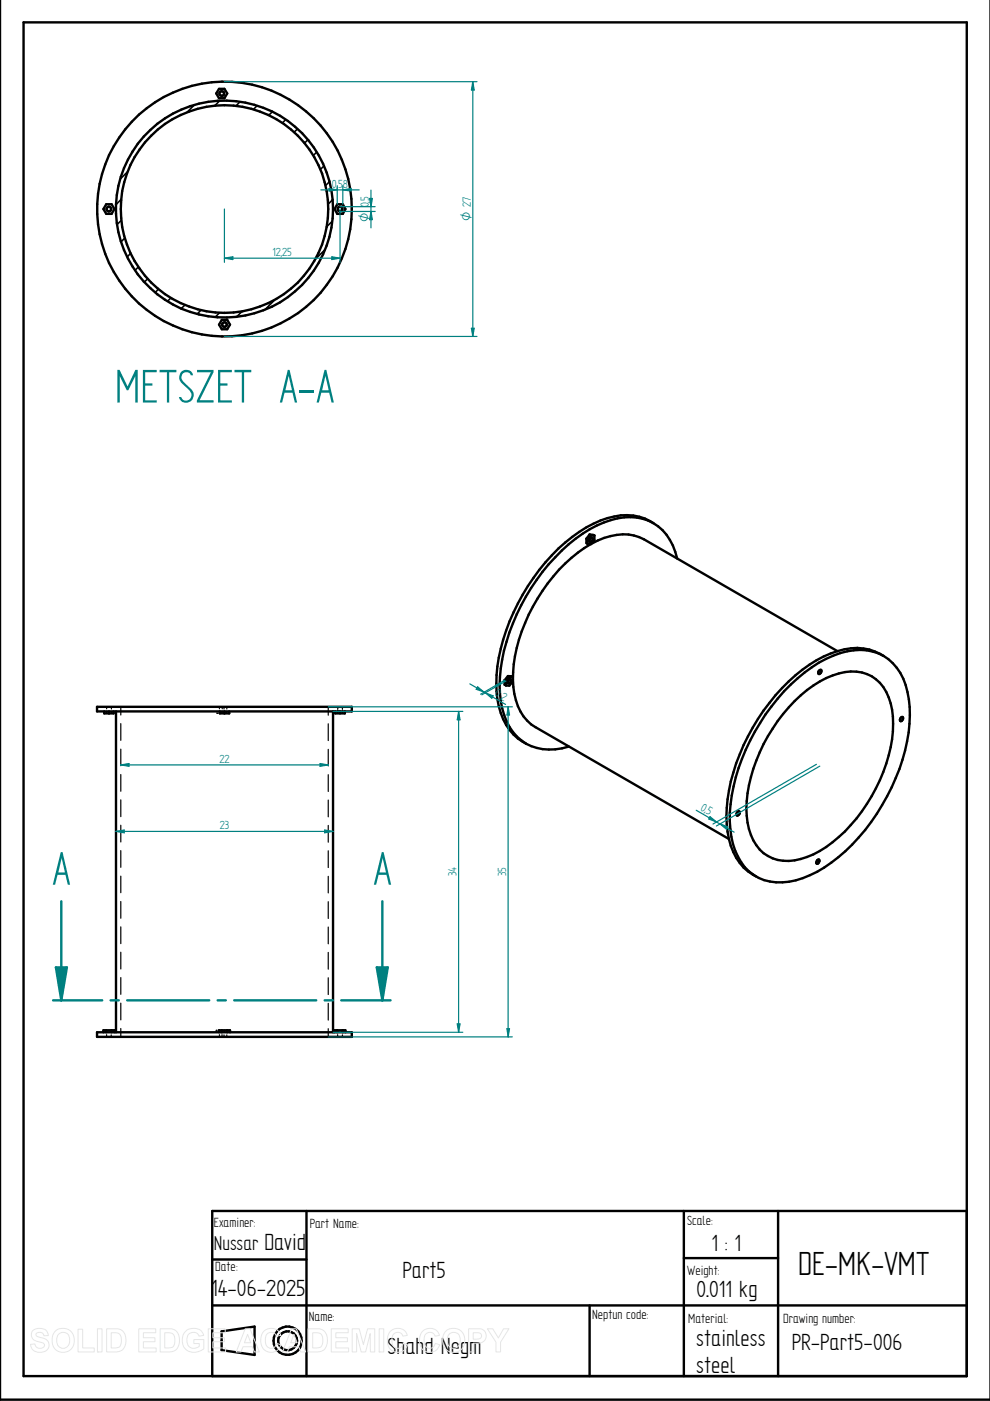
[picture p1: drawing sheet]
<svg xmlns="http://www.w3.org/2000/svg" width="210mm" height="297mm" viewBox="0 0 210 297" stroke-linecap="round" stroke-linejoin="round" font-family="sans-serif">
<g fill="none" stroke="#000" stroke-width=".51">
<path d="M0 0v296.8h209.9M5 4.7h200v287.1h-200zM124.3 114.2v.9l.3 .2M124.3 114.2l.3 .2M124.6 114.4v.9M125 113.3l.3 .2M125 113.3l-.7 .9M125 113.3l1 .2M125.1 114.2l.4-.2h.1a.57 .57 0 0 1-.5 .9l-.1-.4zM125.3 115.4a36.1 36.1 0 0 0-15.7 22 19.6 19.6 0 0 0 .8 13.5 8.5 8.5 0 0 0 3.1 3.3l41.1 23.7M125.3 113.5l-.7 .9M125.3 113.5h.7"/>
<path d="M125.3 115.3a12.1 12.1 0 0 1 10.2-1.4l42 24.1M126 113.5v1l-.7 .9-.7-.1M138.5 110.9a11 11 0 0 0-9.7-1 31.2 31.2 0 0 0-14.5 10.9 42.6 42.6 0 0 0-9 22.3 17.2 17.2 0 0 0 2.7 11.7 9.5 9.5 0 0 0 3.5 2.8M138.5 110.9a11 11 0 0 1 5.1 7.5M138.5 110.9a11.9 11.9 0 0 0-10.5-.1 33.4 33.4 0 0 0-14.2 12.1 40.7 40.7 0 0 0-7.9 22.4 15.4 15.4 0 0 0 3.7 10.9 10.5 10.5 0 0 0 11 2.1M177.6 138a11.2 11.2 0 0 1 9.7 1.1M177.6 138a30.4 30.4 0 0 0-14.4 11 42.6 42.6 0 0 0-9.1 22.3 17.2 17.2 0 0 0 2.7 11.7 9.8 9.8 0 0 0 3.5 2.8M20.6 149.9h54v.9h-54zM22.1 150.8v.5h2v-.5M23.1 150.8v.5M24.6 150.8v68.1M46.6 150.8v.5h2v-.5"/>
<path d="M47.6 150.8v.5M70.6 150.8v68.1M71.1 150.8v.5h2v-.5M72.1 150.8v.5M107 144.2l.3 .2M107 144.2v1l.3 .1M107.3 144.4v.9M107.7 143.3l.3 .2M107.7 143.3l-.7 .9M107.7 143.3l1 .3M107.8 144.2l.4-.2a.46 .46 0 0 1 .1 .6 .46 .46 0 0 1-.6 .1zM108 143.5l-.7 .9"/>
<path d="M108 143.5l.7 .1M108.7 143.6v.9l-.7 .9-.7-.1M167.7 145.1a24 24 0 0 1 13.3-7.2 9.9 9.9 0 0 1 11 7.3 28.7 28.7 0 0 1-1.3 17.8 43.1 43.1 0 0 1-15.9 20.9 17.8 17.8 0 0 1-10.3 3.2 9.7 9.7 0 0 1-8.6-6.8 23.7 23.7 0 0 1-.4-13.5 44.8 44.8 0 0 1 12.2-21.7zM168.5 148.6a19.7 19.7 0 0 1 11.9-6.2 8.2 8.2 0 0 1 8.4 6.7 25.5 25.5 0 0 1-2.2 16.3 33.5 33.5 0 0 1-12.8 15 13.1 13.1 0 0 1-8.9 1.9 8.4 8.4 0 0 1-6.1-6.5 25.5 25.5 0 0 1 2.3-16.3 38.2 38.2 0 0 1 7.4-10.9zM173.7 142.2l.4-.2a.53 .53 0 0 1 0 .6 .53 .53 0 0 1-.6 .2v-.4zM191 152.1l.4-.1a.53 .53 0 0 1 0 .6 .53 .53 0 0 1-.6 .2zM156.4 172.1l.4-.1a.53 .53 0 0 1-.1 .6 .53 .53 0 0 1-.5 .2zM173.3 182.4l.4-.2a.53 .53 0 0 1-.1 .6 .53 .53 0 0 1-.5 .2zM20.6 218.9h54v.9h-54zM22.5 218.4v.5M23.7 218.4h.6v.5M23.7 218.4v.5"/>
<path d="M23.7 218.4h-1.8v.5M47 218.4v.5M48.2 218.4h.6v.5M48.2 218.4h-1.8v.5M48.2 218.4v.5M71 218.9v-.5h2.2v.5M71.5 218.4v.5M72.7 218.4v.5M65 256.8v35M145 256.8v35M165 256.8v35M205 256.8h-160v35"/>
<path d="M45 267h20M45 276.8h160M125 276.8v15M145 266.7h20M47 282.3l7-1v6l-7-1z"/>
<circle cx="61" cy="284.3" r="3"/>
<circle cx="61" cy="284.3" r="2"/>
</g>
<g fill="none" stroke="#000" stroke-width=".25">
<path d="M22.6 149.9v.4M22.6 150.8v.5M23.6 149.9v.4M23.6 150.8v.5M25.6 149.9v1.7M25.6 153.4v3.6M25.6 158.8v3.5M46 150.8v.2M46 151.2l.2 .1M46.4 151.3h.2M46.5 149.9v.4M46.5 150.8v.5"/>
<path d="M47 150.8v.2M47 151.2v.1M47.1 149.9v.4M47.1 150.8v.5M47.5 149.9v.4M47.5 150.8v.5M48 150.8v.2M48 151.2v.1M48.1 149.9v.4M48.1 150.8v.5M69.6 149.9v1.7M69.6 153.5v3.5"/>
<path d="M69.6 158.9v3.5M71.6 149.9v.3M71.6 150.5v.5M71.6 151.1v.2M72.1 150.8v.2M72.1 151.2v.1M72.6 149.9v.4M72.6 150.5v.8M25.6 164.2v3.6M25.6 169.6v3.5M25.6 175v3.5M69.6 164.3v3.5"/>
<path d="M69.6 169.6v3.6M69.6 175v3.6M25.6 180.3v3.6M25.6 185.8v3.5M25.6 191.1v3.6M25.6 196.5v3.6M69.6 180.4v3.5M69.6 185.8v3.5M69.6 191.2v3.5M69.6 196.6v3.5M22.6 218.4v.5M22.6 219.4v.4"/>
<path d="M23.6 218.4v.5M23.6 219.4v.4M25.6 201.9v3.5M25.6 207.3v3.5M25.6 212.7v3.5M25.6 218.1v1.7M45.8 218.7v.2M46 218.4l-.2 .1M46.2 218.4h.2M46.5 218.4v.5M46.5 219.4v.4M47.1 218.4v.5"/>
<path d="M47.1 219.4v.4M47.5 218.4v.5M47.5 219.4v.4M47.6 218.4v.1M47.6 218.7v.2M48.1 218.4v.5M48.1 219.4v.4M69.6 201.9v3.6M69.6 207.3v3.6M69.6 212.7v3.6M69.6 218.1v1.7M71.6 218.4v.5"/>
<path d="M71.6 219.4v.4M72.6 218.4v.5M72.6 219.4v.4"/>
</g>
<path d="M13 191.1v21h8.7M23.5 212.1h1.7M27 212.1h17.4M46.1 212.1h1.8M49.7 212.1h17.4M68.8 212.1h1.8M72.3 212.1h8.8" fill="none" stroke="#008080" stroke-width=".51"/>
<path d="M11.9 205.1h2.3l-1.2 7z" fill="#008080"/>
<path d="M81.1 191.1v21M11.9 205.1h2.3l-1.2 7z" fill="none" stroke="#008080" stroke-width=".51"/>
<path d="M79.9 205.1h2.3l-1.1 7z" fill="#008080"/>
<path d="M11.3 212.1h1.7M79.9 205.1h2.3l-1.1 7zM81.1 212.1h1.7" fill="none" stroke="#008080" stroke-width=".51"/>
<g fill="none" stroke="#000" stroke-width=".34">
<path d="M27.1 36.4l-1.6 1.6M41.2 22.2l-1.6 1.6M46.6 21.3l-1.1 1.1M50.9 21.6l-.9 .9M54.5 22.4l-.8 .8M57.7 23.7l-.7 .7M60.6 25.4l-.7 .7M63.1 27.3l-.7 .7M65.3 29.6l-.7 .8M67.1 32.3l-.7 .7M68.7 35.2l-.8 .7M69.9 38.5l-.9 .9"/>
<path d="M25.7 42.2l-1.1 1.1M25.7 46.7l-.9 .9M26.5 50.5l-.8 .8M27.7 53.7l-.7 .8M29.3 56.6l-.7 .7M31.3 59.1l-.7 .7M68.9 52.9l-2.1 2.1M70.4 46.9l-1.1 1.2M70.5 42.4l-.9 .9M33.6 61.3l-.7 .7M36.2 63.2l-.7 .7M39.2 64.6l-.8 .8"/>
<path d="M42.6 65.7l-.8 .9M46.6 66.3l-1 .9M51.4 66l-1.2 1.2M58.3 63.5l-2.1 2.2"/>
</g>
<g fill="none" stroke="#000" stroke-width=".51">
<path d="M46.4 18.8h1.2l.6 1-.6 1h-1.2l-.6-1zM42.2 22a23 23 0 0 1 27.7 28.1 23 23 0 0 1-38 11 23 23 0 0 1 8.4-38.6l1.9-.5M22.5 43.3h1.2l.6 1-.6 1h-1.2l-.6-1zM71.5 43.3h1.2l.5 1-.5 1h-1.2l-.5-1zM47 67.8h1.2l.6 1-.6 1h-1.2l-.6-1z"/>
<circle cx="47" cy="19.8" r=".5"/>
<circle cx="23.1" cy="44.3" r=".5"/>
<circle cx="47.6" cy="44.3" r="27"/>
<circle cx="47.6" cy="44.3" r="22"/>
<circle cx="72.1" cy="44.3" r=".51"/>
<circle cx="47.6" cy="68.8" r=".49"/>
</g>
<path d="M47.6 17.3h53.5M47.6 71.3h53.5M99.9 69.6h.6l-.3 1.7z" fill="none" stroke="#008080" stroke-width=".25"/>
<path d="M99.9 69.6h.6l-.3 1.7z" fill="#008080"/>
<path d="M100.2 17.3l.3 1.8h-.6z" fill="none" stroke="#008080" stroke-width=".25"/>
<path d="M100.2 17.3l.3 1.8h-.6z" fill="#008080"/>
<path d="M100.2 17.3v54M72.1 44.8h7.4M72.1 43.8h7.4M78.7 44.8l.3 1.8h-.6z" fill="none" stroke="#008080" stroke-width=".25"/>
<path d="M78.7 44.8l.3 1.8h-.6z" fill="#008080"/>
<path d="M78.4 42.1h.6l-.3 1.7z" fill="none" stroke="#008080" stroke-width=".25"/>
<path d="M78.4 42.1h.6l-.3 1.7z" fill="#008080"/>
<path d="M47.6 44.3v11.3M70.4 54.4l1.7 .3-1.7 .3zM72.1 44.3v11.3M78.7 40.3v8" fill="none" stroke="#008080" stroke-width=".25"/>
<path d="M70.4 54.4l1.7 .3-1.7 .3z" fill="#008080"/>
<path d="M47.6 54.7l1.8-.3v.6z" fill="none" stroke="#008080" stroke-width=".25"/>
<path d="M47.6 54.7l1.8-.3v.6z" fill="#008080"/>
<path d="M71.5 39.4v3.9M72.7 39.4v3.9M47.6 54.7h24.5M72.7 40.3l1.7-.3v.5z" fill="none" stroke="#008080" stroke-width=".25"/>
<path d="M72.7 40.3l1.7-.3v.5z" fill="#008080"/>
<path d="M69.8 40l1.7 .3-1.7 .2z" fill="none" stroke="#008080" stroke-width=".25"/>
<path d="M69.8 40l1.7 .3-1.7 .2z" fill="#008080"/>
<path d="M68 40.3h8.2M102.9 146.9l1.7 .6-.3 .5zM107 144.2l-5.1 3M107.3 144.4l-5.1 2.9" fill="none" stroke="#008080" stroke-width=".25"/>
<path d="M102.9 146.9l1.7 .6-.3 .5z" fill="#008080"/>
<path d="M101.3 145.6l1.3 1.1-1.6-.6z" fill="none" stroke="#008080" stroke-width=".25"/>
<path d="M101.3 145.6l1.3 1.1-1.6-.6z" fill="#008080"/>
<path d="M99.6 145l7.6 4.4M152.7 174.7l1.6 .6-.3 .5zM173.1 162.1l-21.9 12.6M173.8 162.4l-21.9 12.7" fill="none" stroke="#008080" stroke-width=".25"/>
<path d="M152.7 174.7l1.6 .6-.3 .5z" fill="#008080"/>
<path d="M150.5 173.1l1.4 1.2-1.6-.6z" fill="none" stroke="#008080" stroke-width=".25"/>
<path d="M150.5 173.1l1.4 1.2-1.6-.6z" fill="#008080"/>
<path d="M70.6 150.8h27.5M147.6 171.8l8.1 4.6M70.6 218.9h27.5M96.9 217.1h.6l-.3 1.8z" fill="none" stroke="#008080" stroke-width=".25"/>
<path d="M96.9 217.1h.6l-.3 1.8z" fill="#008080"/>
<path d="M97.2 150.8l.3 1.8h-.6z" fill="none" stroke="#008080" stroke-width=".25"/>
<path d="M97.2 150.8l.3 1.8h-.6z" fill="#008080"/>
<path d="M69.6 149.9h39M97.2 150.8v68.1M69.6 219.8h39M107.5 218.1h.5l-.3 1.7z" fill="none" stroke="#008080" stroke-width=".25"/>
<path d="M107.5 218.1h.5l-.3 1.7z" fill="#008080"/>
<path d="M107.7 149.9l.3 1.7h-.5z" fill="none" stroke="#008080" stroke-width=".25"/>
<path d="M107.7 149.9l.3 1.7h-.5z" fill="#008080"/>
<path d="M107.7 149.9v69.9M24.6 176.3l1.7-.3v.6z" fill="none" stroke="#008080" stroke-width=".25"/>
<path d="M24.6 176.3l1.7-.3v.6z" fill="#008080"/>
<path d="M68.8 176l1.8 .3-1.8 .3z" fill="none" stroke="#008080" stroke-width=".25"/>
<path d="M68.8 176l1.8 .3-1.8 .3z" fill="#008080"/>
<path d="M24.6 176.3h46M67.9 161.9l1.7 .3-1.7 .3z" fill="none" stroke="#008080" stroke-width=".25"/>
<path d="M67.9 161.9l1.7 .3-1.7 .3z" fill="#008080"/>
<path d="M25.6 162.2l1.7-.3v.6z" fill="none" stroke="#008080" stroke-width=".25"/>
<path d="M25.6 162.2l1.7-.3v.6z" fill="#008080"/>
<path d="M25.6 162.2h44" fill="none" stroke="#008080" stroke-width=".25"/>
<g fill="none" stroke="#e6e6e6" stroke-width=".21">
<path d="M7 282.1a2.33 2.33 0 0 1 2.9 .2l.3 .9h-.9a.91 .91 0 0 0-.7-.7 .91 .91 0 0 0-1 .5l.1 .3 .5 .2a2.12 2.12 0 0 1 2.2 1.4 1.76 1.76 0 0 1-2.4 1.8l-.7-.2-.6-.7-.2-.8 .9-.1a1.05 1.05 0 0 0 .9 1 1.05 1.05 0 0 0 1.1-.7 1.7 1.7 0 0 0-1.6-.8 1.39 1.39 0 0 1-.8-2.3zM11.7 282.3a2.47 2.47 0 0 1 3.1-.2 2.47 2.47 0 0 1 .8 3 2.4 2.4 0 0 1-3 1.5 2.4 2.4 0 0 1-1.5-3.1zM12.4 282.9a1.39 1.39 0 0 1 1.7-.3 1.39 1.39 0 0 1 .7 1.5 1.41 1.41 0 0 1-1.4 1.8 1.41 1.41 0 0 1-1.4-1.8l.1-.7zM16.6 281.8h.9v4h2.5v.8h-3.4zM20.7 281.7h.9v4.9h-.9zM20.7 286.6h.1M22.6 281.7h1.8a2.2 2.2 0 0 1 2.3 2.8 2.05 2.05 0 0 1-2.3 2.1h-1.8zM23.6 282.6a1.8 1.8 0 0 1 1.9 .5 2.03 2.03 0 0 1-.4 2.6l-1.5 .1zM29.4 281.7h3.6v.9h-2.6v1h2.5v.9h-2.5v1.3h2.7v.8h-3.7zM34 281.7h1.7a2.2 2.2 0 0 1 2.3 2.8 2.05 2.05 0 0 1-2.2 2.1h-1.8zM34.9 282.6a1.8 1.8 0 0 1 2 .5 2.03 2.03 0 0 1-.5 2.6l-1.5 .1zM39.3 282.3a2.56 2.56 0 0 1 3.6 .2l.3 .6-1 .2a1.36 1.36 0 0 0-1.6-.7 1.36 1.36 0 0 0-1 1.5 1.55 1.55 0 0 0 .8 1.6 1.55 1.55 0 0 0 1.8-.2v-.6h-1.1v-.9h2.1v2a2.7 2.7 0 0 1-4.5-1.2 2.79 2.79 0 0 1 .6-2.5z"/>
<path d="M44.2 281.7h3.6v.9h-2.7v1h2.5v.9h-2.5v1.3h2.7v.8h-3.6zM52 281.7h1l2 4.9h-1.1l-.4-1.1h-2l-.4 1.1h-1zM52.5 282.9l.7 1.8h-1.4zM55.9 282.3a2.15 2.15 0 0 1 3.6 .8l-.9 .2a1.24 1.24 0 0 0-1.6-.7 1.24 1.24 0 0 0-.7 1.5 1.25 1.25 0 0 0 .5 1.6 1.25 1.25 0 0 0 1.6-.3l.2-.6 1 .3a2.19 2.19 0 0 1-2.6 1.6 2.19 2.19 0 0 1-1.7-2.5l.1-.9zM61.8 281.7h1l2 4.9h-1l-.5-1.1h-2l-.4 1.1h-1zM62.3 282.9l.7 1.8h-1.4zM65.3 281.7h1.8a2.2 2.2 0 0 1 2.3 2.8 2.05 2.05 0 0 1-2.3 2.1h-1.8zM66.3 282.6a1.8 1.8 0 0 1 1.9 .5 2.03 2.03 0 0 1-.4 2.6l-1.5 .1zM70.2 281.7h3.6v.9h-2.6v1h2.5v.9h-2.5v1.3h2.7v.8h-3.7zM74.7 281.7h1.5l.8 3.4 .9-3.4h1.6v4.9h-1v-3.9l-1 3.9h-.9l-1-3.9v3.9h-.9zM80.4 281.7h1v4.9h-1zM80.4 286.6h.1"/>
<path d="M82.7 282.3a2.15 2.15 0 0 1 3.7 .8l-1 .2a1.24 1.24 0 0 0-1.6-.7 1.24 1.24 0 0 0-.7 1.5 1.25 1.25 0 0 0 .5 1.6 1.25 1.25 0 0 0 1.6-.3l.3-.6 .9 .3a2.19 2.19 0 0 1-2.6 1.6 2.19 2.19 0 0 1-1.7-2.5l.1-.9zM89.5 282.3a2.15 2.15 0 0 1 3.7 .8l-1 .2a1.24 1.24 0 0 0-1.5-.7 1.24 1.24 0 0 0-.8 1.5 1.25 1.25 0 0 0 .5 1.6 1.25 1.25 0 0 0 1.6-.3l.3-.6 .9 .3a2.19 2.19 0 0 1-2.5 1.6 2.19 2.19 0 0 1-1.8-2.5l.1-.9zM94.5 282.3a2.47 2.47 0 0 1 3.1-.2 2.47 2.47 0 0 1 .8 3 2.4 2.4 0 0 1-3 1.5 2.4 2.4 0 0 1-1.5-3.1zM95.2 282.9a1.39 1.39 0 0 1 1.7-.3 1.39 1.39 0 0 1 .7 1.5 1.41 1.41 0 0 1-1.4 1.8 1.41 1.41 0 0 1-1.4-1.8l.1-.7zM99.4 281.7h1.5a1.58 1.58 0 0 1 2 .8 1.58 1.58 0 0 1-.6 2.1l-.8 .1-1.2 .1v1.8h-.9zM100.3 282.6h.5a.87 .87 0 0 1 1.3 .8l-.5 .4-1.3 .1zM103.3 281.7h1.2l1.2 2 1.1-2h1.1l-1.8 2.9v2h-.9v-2z"/>
</g>
<path d="M129.2 281.9h12v5.7h-12z" fill="#fff" stroke="#fff" stroke-width=".35"/>
<g font-size="11.3" fill="#008080">
<text x="24.4" y="85.3">METSZET A-A</text>
<text x="11.1" y="187.6">A</text>
<text x="79.2" y="187.6">A</text>
</g>
<text font-size="8" x="169.2" y="270.3">DE-MK-VMT</text>
<g font-size="5.6">
<text x="56" y="265">David</text>
<text x="150.8" y="265.2">1 : 1</text>
<text x="44.7" y="274.9">14-06-2025</text>
<text x="85.3" y="270.9">Part5</text>
<text x="147.7" y="275">0.011 kg</text>
<text x="82.1" y="287">Shahd Negm</text>
<text x="147.6" y="285.4">stainless</text>
<text x="167.9" y="286.2">PR-Part5-006</text>
<text x="147.6" y="291.1">steel</text>
</g>
<text font-size="4.8" x="45.3" y="265">Nussar</text>
<g font-size="3.2">
<text x="45.3" y="260.1">Examiner:</text>
<text x="65.7" y="260.3">Part Name:</text>
<text x="145.7" y="259.6">Scale:</text>
<text x="45.6" y="269.6">Date:</text>
<text x="145.7" y="270.3">Weight:</text>
<text x="65.5" y="280">Name:</text>
<text x="125.5" y="279.6">Neptun code:</text>
<text x="145.9" y="280.5">Material:</text>
<text x="166.1" y="280.4">Drawing number:</text>
</g>
<g font-size="2.8" fill="#008080">
<text x="70.4" y="39.8">0,58</text>
<text x="78.2" y="44" transform="rotate(-90 78.2 44)">0,5</text>
<text x="57.7" y="54.3">12,25</text>
<text x="104.8" y="147.4" transform="rotate(30 104.8 147.4)">0,</text>
<text x="106" y="148.1" transform="rotate(30 106 148.1)">2</text>
<text x="46.5" y="161.8">22</text>
<text x="148.4" y="171.7" transform="rotate(30 148.4 171.7)">0,</text>
<text x="149.6" y="172.4" transform="rotate(30 149.6 172.4)">5</text>
<text x="46.6" y="175.9">23</text>
<text x="96.8" y="185.8" transform="rotate(-90 96.8 185.8)">34</text>
<text x="107.3" y="185.8" transform="rotate(-90 107.3 185.8)">35</text>
</g>
<g font-size="2.7" fill="#008080">
<text x="78.2" y="47" transform="rotate(-90 78.2 47)">O</text>
<text x="99.8" y="46.9" transform="rotate(-90 99.8 46.9)">O 27</text>
</g>
</svg>
